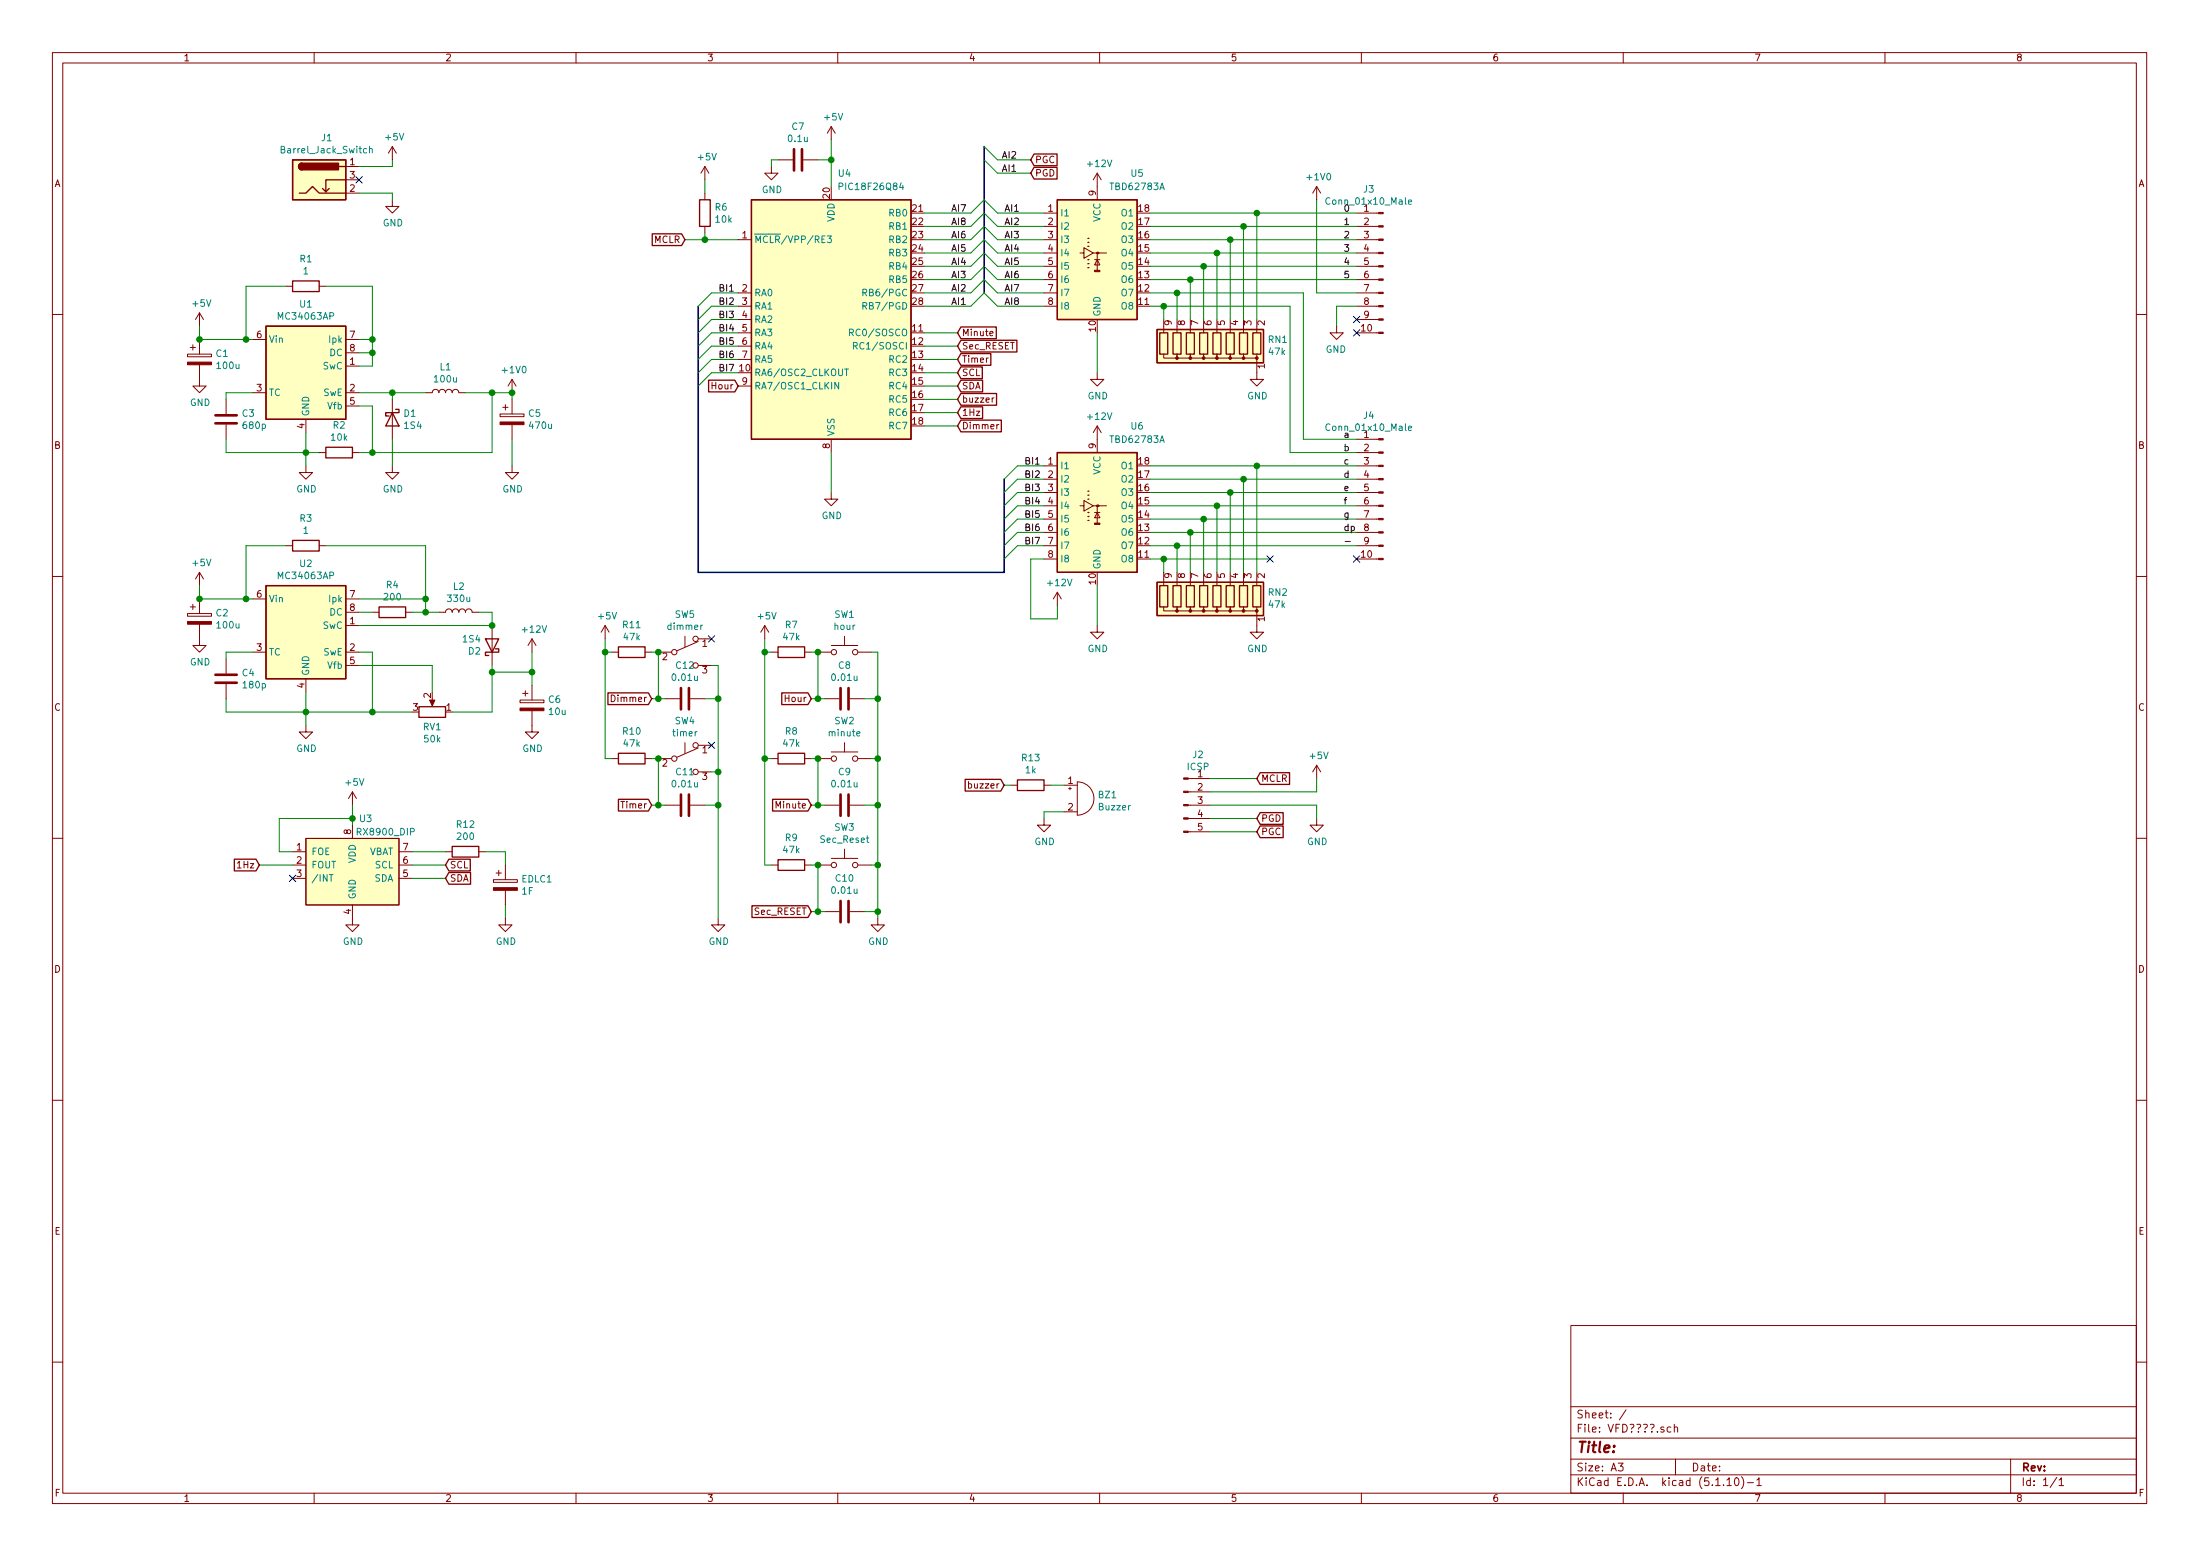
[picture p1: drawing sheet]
<svg xmlns="http://www.w3.org/2000/svg" width="420mm" height="297mm" viewBox="0 0 420 297" stroke-linecap="round" stroke-linejoin="round" font-family="sans-serif">
<g fill="none" stroke="#840000" stroke-width=".19">
<path d="M10 10h400v277h-400zM12 12h396v273.1h-396zM60 10v2M110 10v2M160 10v2M210 10v2M260 10v2M310 10v2M360 10v2M66 31.8h2.6M66 36.9h2.6M66 34.3h2.6"/>
<path d="M74.9 38.1v1.3h1.3l-1.3 1.3-1.2-1.3h1.2M74.9 28l-.7 1.2M74.9 28v2.5M74.9 28l.8 1.2M134.6 31.8v2.5M134.6 36.9v1.2M134.6 31.8l-.7 1.3M134.6 31.8l.8 1.3M147.3 31.8v1.3h1.3l-1.3 1.2-1.3-1.2h1.3M148.6 30.5h2.8M153.4 30.5h2.8M158.7 24.2l-.7 1.2"/>
<path d="M158.7 24.2v2.5M158.7 24.2l.8 1.2M38.1 59.7l-.8 1.3M38.1 59.7v2.6M38.1 59.7l.8 1.3M134.6 43.2v1.3M10 60h2M38.1 72.4v1.3h1.3l-1.3 1.3-1.3-1.3h1.3M408 60h2M158.7 94v1.3h1.3l-1.3 1.3-1.2-1.3h1.2M208.8 96.6h2.5M209 97.8h1.1"/>
<path d="M209.5 96.6v3.3M10 110h2M71.1 116.9h1.3M77.5 116.9h1.2M94 119.4v7.6M408 110h2M43.2 125.8v2.8M43.2 130.6v2.8M58.4 138.5v1.2h1.3l-1.3 1.3-1.3-1.3h1.3M101.6 122l-.8 1.2M101.6 122v2.5M101.6 122l.8 1.2"/>
<path d="M67.3 151.2v2.5M67.3 157.5v2.6M67.3 151.2l-.8 1.2M67.3 151.2l.8 1.2M10 160h2M55.9 162.6h2.5M55.9 165.1h2.5M55.9 167.7h2.5M58.4 160.1h17.8v12.7h-17.8zM67.3 172.8v3.8h1.3l-1.3 1.2-1.3-1.2h1.3M76.2 162.6h2.5M76.2 165.1h2.5"/>
<path d="M76.2 167.7h2.5M85.1 162.6h1.3M91.4 162.6h1.3M94.2 167.9h4.6v.5h-4.6zM94.7 166.7h1.1M95.2 166.2v1M96.5 175.3v1.3h1.3l-1.3 1.2-1.3-1.2h1.3M96.5 165.1v2.8M96.5 170v2.8M408 160h2M10 210h2M408 210h2"/>
<path d="M300 253h108v32.1h-108zM10 260h2M300 278.5h108M300 274.5h108M300 268.5h108M309 279.3h1l-.5 .6 .4 .1v.7l-.2 .1-.7-.1M310.5 269.1l-1.2 2M313.9 272l.5-.1 .2 .2v.3l-.4 .4M314.2 273.3v.1M315.2 272l.5-.1a.37 .37 0 0 1 .2 .4 .37 .37 0 0 1-.4 .3v.2M315.5 273.3v.1M316.5 273.3v.1"/>
<path d="M317.8 272.5a.37 .37 0 0 0-.6 .1v.2l.6 .2v.1l-.2 .3-.4-.1M319.1 272.5l-.4-.1-.3 .3 .1 .6 .2 .1 .4-.1M319.8 272.5a.37 .37 0 0 1 .6 .1v.8M319.8 271.9v1.5M320 278.5v3M384 278.5v6.6M408 260h2M60 285.1v1.9M110 285.1v1.9M160 285.1v1.9M210 285.1v1.9M260 285.1v1.9"/>
<path d="M300 281.5h108M310 285.1v1.9M329.8 282.5l.5-.4v1.5M329.8 283.6h.9M331.4 282.2l.2-.1a.8 .8 0 0 1 .5 .8 .8 .8 0 0 1-.5 .7 1 1 0 0 1-.2-1.4zM332.6 281.9a1.71 1.71 0 0 1 0 2.3M333.7 283h1.2M335.5 282.5l.4-.4v1.5M335.5 283.6h.9M360 285.1v1.9M392.8 282l-1.3 2M393.2 282.5l.5-.4v1.5"/>
<path d="M393.2 283.6h.9"/>
</g>
<g fill="none" stroke="#840000" stroke-width=".25">
<path d="M55.9 30.5h10.1v7.6h-10.1zM57.1 36.9h1.3l1.3-1.3 1.3 1.3h5M57.7 31.2a.63 .63 0 0 0-.7 .6 .63 .63 0 0 0 .7 .6M62.9 36l-.7 .6M64.8 31.8h1.2M66 34.3h-3.8v2.3l-.6-.6M133.6 38.1h2v5.1h-2zM201.9 86.4h15.3v22.9h-15.3zM207.8 99.4h.1M207.8 98.6h.1M207.8 97.8h.1M207.8 95.3h.1"/>
<path d="M207.8 94.5h.1M207.8 93.8h.1M72.4 115.9h5.1v2h-5.1zM92.7 122h2.5l-1.2 2.5zM94.6 123.9h.6v.6h-2.5v.6h.6M86.4 161.6h5v2h-5z"/>
</g>
<path d="M151.6 28.5v4M153.2 28.5v4M41.1 130.3h4.1M41.1 128.8h4.1" fill="none" stroke="#840000" stroke-width=".51"/>
<g fill="#ffffc2" stroke="#ffffc2" stroke-width=".19">
<path d="M58.4 160.1h17.8v12.7h-17.8z"/>
<path d="M55.9 30.5h10.1v7.6h-10.1z"/>
<path d="M201.9 86.4h15.3v22.9h-15.3z"/>
</g>
<path d="M70.6 28.5l.1-.1h.3l.1 .8M70.6 27.9v1.3M62.9 167h.7" fill="none" stroke="#008484" stroke-width=".19"/>
<g fill="#840000" stroke="#840000" stroke-width=".19">
<path d="M94.2 169.5h4.6v.5h-4.6z"/>
<path d="M209 99.9h1.1v.2h-1.1z"/>
</g>
<g fill="#840000" stroke="#840000" stroke-width=".25">
<path d="M57.2 31.3l.5-.1v1.2a.64 .64 0 0 1-.6-.4 .64 .64 0 0 1 .1-.7z"/>
<path d="M57.7 31.2h6.9v1.2h-6.9z"/>
</g>
<circle cx="209.5" cy="96.6" r=".25" fill="#840000"/>
<g fill="none" stroke="#840000" stroke-width=".19">
<path d="M54.6 54.6h1.3M61 54.6h1.2M141 45.8h2.5M141 55.9h2.5M141 58.5h2.5M208.8 48.3h2.5M209 49.6h1.1M209.5 48.3v3.3M43.2 76.2v2.8M141 61h2.5M141 63.5h2.5M141 66.1h2.5"/>
<path d="M141 68.6h2.5M141 73.7h2.5M43.2 81.1v2.8M158.7 83.9v2.5M199.4 88.9h2.5M199.4 91.5h2.5M199.4 94h2.5M199.4 96.6h2.5M199.4 99.1h2.5M206.2 96.6h.8v-1.1l1.8 1.1-1.8 1v-1M209.5 97.8l.6 1h-1.1zM209.5 83.9v2.5"/>
<path d="M199.4 101.6h2.5M199.4 104.2h2.5M199.4 106.7h2.5M82.5 133.4v1M99.3 133.6h4.6v.5h-4.6zM99.8 132.4h1M100.3 131.9v1M101.6 135.7v4h1.3l-1.3 1.3-1.3-1.3h1.3M101.6 130.8v2.8"/>
</g>
<g fill="#ffffc2" stroke="#ffffc2" stroke-width=".19">
<path d="M143.5 38.1h30.5v45.8h-30.5z"/>
<path d="M201.9 38.1h15.3v22.9h-15.3z"/>
</g>
<path d="M143.5 38.1h30.5v45.8h-30.5zM201.9 38.1h15.3v22.9h-15.3zM55.9 53.6h5.1v2.1h-5.1zM207.8 51.1h.1M207.8 50.3h.1M207.8 49.6h.1M207.8 47h.1M207.8 46.3h.1M207.8 45.5h.1M80 134.9h5.1v2h-5.1z" fill="none" stroke="#840000" stroke-width=".25"/>
<g fill="none" stroke="#008484" stroke-width=".19">
<path d="M160.2 35.6l.7-.1 .1-.1-.1-.3-.7-.2v1.3M157.6 45h-.6v1.3h.6M158 45h.8l-.5 .5 .4 .2v.5l-.2 .1-.5-.1M164.8 55.9l.7-.1v-.5l-.7-.1v1.3M164.8 58.4l.7-.1v-.4l-.7-.2v1.3M165.1 55.9l.4 .6M165.1 58.4l.4 .6M160.2 73v1.3l-.8-1.3v1.3M161.3 70.4h.8M161.7 70.4v1.3M162.3 63.5l.6-.1v-.4l-.6-.2v1.3M162.6 63.5l.4 .6"/>
<path d="M163 66h.6l.1-.2v-.3l-.7-.1v1.2M163.3 66l.4 .6"/>
</g>
<path d="M41.1 79.3h4.1M41.1 80.8h4.1" fill="none" stroke="#840000" stroke-width=".51"/>
<g fill="#840000" stroke="#840000" stroke-width=".19">
<path d="M82 133.6h1.1l-.6 1.2z"/>
<path d="M99.3 135.2h4.6v.5h-4.6z"/>
<path d="M209 51.6h1.1v.3h-1.1z"/>
</g>
<circle cx="209.5" cy="48.3" r=".25" fill="#840000"/>
<g fill="none" stroke="#840000" stroke-width=".19">
<path d="M209.5 33.1v5M209.5 33.1l-.7 1.2M209.5 33.1l.8 1.2M251.5 35.6l-.8 1.3M251.5 35.6v2.5M251.5 35.6l.7 1.3M199.4 40.7h2.5M199.4 43.2h2.5M199.4 45.8h2.5M199.4 48.3h2.5M199.4 50.8h2.5M199.4 53.4h2.5"/>
<path d="M199.4 55.9h2.5M199.4 58.5h2.5M206.2 48.3h.8v-1l1.8 1-1.8 1v-1M209.5 49.6l.6 1h-1.1zM259.1 40.7h4.2M259.1 43.2h4.2M259.1 45.8h4.2M259.1 48.3h4.2M259.1 50.8h4.2M259.1 53.4h4.2M259.1 55.9h4.2M259.1 58.5h4.2"/>
<path d="M35.8 67.6h4.6v.5h-4.6zM36.3 66.3h1M36.8 65.8v1M38.1 64.8v2.8M38.1 69.6v2.8M48.3 75h2.5M48.3 64.8h2.5M66 69.9h2.6M66 75h2.6M66 77.5h2.6M66 64.8h2.6M66 67.3h2.6"/>
<path d="M74.9 76.2v7.7M81.3 75h1.2a.63 .63 0 0 1 .7-.7 .63 .63 0 0 1 .6 .7 .63 .63 0 0 1 .7-.7 .63 .63 0 0 1 .6 .7 .63 .63 0 0 1 .6-.7 .63 .63 0 0 1 .7 .7 .63 .63 0 0 1 .6-.7 .63 .63 0 0 1 .6 .7h1.3M95.5 79h4.6v.5h-4.6zM96 77.8h1M96.5 77.3v1M97.8 72.4v2.6M97.8 76.2v2.8M97.8 72.4l-.8 1.3M97.8 72.4l.8 1.3M189.1 63.7l.6-.1-.1-.3h-.4l-.1 .1v.6h.5M189.8 76l-.3 .2M209.5 71.2v1.2h1.3l-1.3 1.3-1.2-1.3h1.2"/>
<path d="M222.2 67.6v.8h2.6v-.8v.8h2.5v-.8v.8h2.6v-.8v.8h2.5v-.8v.8h2.5v-.8v.8h2.6v-.8v.8h2.5v-.8M222.2 62.3v1.2M224.8 62.3v1.2M227.3 62.3v1.2M229.9 62.3v1.2M232.4 62.3v1.2M234.9 62.3v1.2M237.5 62.3v1.2M240 68.6v3.8h1.3l-1.3 1.3-1.2-1.3h1.2M240 62.3v1.2M255.3 62.3v1.2h-1.3l1.3 1.3 1.2-1.3h-1.2M259.1 63.5h4.2"/>
<path d="M259.1 61h4.2M58.4 88.9v1.3h1.3l-1.3 1.3-1.3-1.3h1.3M58.4 80v2.6M61 86.4h1.2M67.3 86.4h1.3M74.9 88.9v1.3h1.3l-1.3 1.3-1.2-1.3h1.2M97.8 88.9v1.3h1.3l-1.3 1.3-1.3-1.3h1.3M97.8 81.1v2.8M190.8 81l-.4 .3M209.5 81.3v2.6M209.5 81.3l-.7 1.3M209.5 81.3l.8 1.3"/>
<path d="M259.1 99.1h4.2M259.1 96.6h4.2M259.1 94h4.2M259.1 91.5h4.2M259.1 88.9h4.2M259.1 86.4h4.2M259.1 83.9h4.2M35.8 117.1h4.6v.5h-4.6zM36.3 115.9h1M36.8 115.4v1M38.1 119.2v4h1.3l-1.3 1.3-1.3-1.3h1.3M38.1 109.3l-.8 1.2"/>
<path d="M38.1 109.3v2.5M38.1 114.3v2.8M38.1 109.3l.8 1.2M48.3 114.3h2.5M54.6 104.2h1.3M61 104.2h1.2M66 119.4h2.6M66 114.3h2.6M66 116.9h2.6M83.8 116.9h1.3a.63 .63 0 0 1 .6-.7 .63 .63 0 0 1 .7 .7 .63 .63 0 0 1 .6-.7 .63 .63 0 0 1 .6 .7 .63 .63 0 0 1 .7-.7 .63 .63 0 0 1 .6 .7 .63 .63 0 0 1 .6-.7 .63 .63 0 0 1 .7 .7h1.2M115.6 119.4l-.8 1.3M115.6 119.4v2.6"/>
<path d="M115.6 119.4l.7 1.3M146 119.4l-.7 1.3M146 119.4v2.6M146 119.4l.8 1.3M201.9 113.1l-.7 1.2M201.9 113.1v2.5M201.9 113.1l.8 1.2M209.5 119.4v1.3h1.3l-1.3 1.3-1.2-1.3h1.2M222.2 115.9v.7h2.6v-.7v.7h2.5v-.7v.7h2.6v-.7v.7h2.5v-.7v.7h2.5v-.7v.7h2.6v-.7v.7h2.5v-.7M222.2 110.5v1.3M224.8 110.5v1.3M227.3 110.5v1.3"/>
<path d="M229.9 110.5v1.3M232.4 110.5v1.3M234.9 110.5v1.3M237.5 110.5v1.3M240 116.9v3.8h1.3l-1.3 1.3-1.2-1.3h1.2M240 110.5v1.3M259.1 106.7h4.2M259.1 104.2h4.2M259.1 101.6h4.2M48.3 124.5h2.5M58.4 129.6v2.5M66 124.5h2.6"/>
<path d="M66 127h2.6M116.8 124.5h1.3M123.2 124.5h1.3M125.7 124.5h2.6M127 133.4h2.8M130.8 121.4v2.1M131.8 133.4h2.8M133.3 127h2.6M133.3 122.5l-4 1.7M133.3 122h2.6M147.3 124.5h1.3M153.7 124.5h1.2"/>
<path d="M156.2 124.5h2.5M157.5 133.4h2.8M158.7 123.2h5.1M161.3 121.4v1.8M162.3 133.4h2.8M163.8 124.5h2.6M116.8 144.8h1.3M123.2 144.8h1.3M125.7 144.8h2.6M127 153.7h2.8M130.8 141.8v2M131.8 153.7h2.8"/>
<path d="M133.3 142.8l-4 1.8M133.3 142.3h2.6M133.3 147.4h2.6M147.3 144.8h1.3M153.7 144.8h1.2M156.2 144.8h2.5M157.5 153.7h2.8M158.7 143.5h5.1M161.3 141.8v1.7M162.3 153.7h2.8M163.8 144.8h2.6M193 149.9h1.3"/>
<path d="M199.4 156.2v1.3h1.3l-1.3 1.3-1.3-1.3h1.3M199.4 149.9h1.3M203.2 149.9h2.5M203.2 155h2.5M204.1 150.5h.5M204.3 150.3v.5M205.7 149.3a3.2 3.2 0 0 1 3.2 3.1 3.2 3.2 0 0 1-3.2 3.2zM226.9 153.7h4.2M226.9 158.8h4.2M226.9 156.2h4.2M226.9 151.2h4.2M226.9 148.6h4.2"/>
<path d="M251.5 156.2v1.3h1.2l-1.2 1.3-1.3-1.3h1.3M251.5 146.1v2.5M251.5 146.1l-.8 1.3M251.5 146.1l.7 1.3M137.2 175.3v1.3h1.2l-1.2 1.2-1.3-1.2h1.3M147.3 165.1h1.3M153.7 165.1h1.2M156.2 165.1h2.5M157.5 174h2.8M158.7 163.9h5.1M161.3 162.1v1.8M162.3 174h2.8"/>
<path d="M163.8 165.1h2.6M167.6 175.3v1.3h1.3l-1.3 1.2-1.2-1.2h1.2"/>
<circle cx="128.8" cy="124.5" r=".51"/>
<circle cx="132.8" cy="122" r=".51"/>
<circle cx="132.8" cy="127" r=".51"/>
<circle cx="159.3" cy="124.5" r=".51"/>
<circle cx="163.3" cy="124.5" r=".51"/>
<circle cx="128.8" cy="144.8" r=".51"/>
<circle cx="132.8" cy="142.3" r=".51"/>
<circle cx="132.8" cy="147.4" r=".51"/>
<circle cx="159.3" cy="144.8" r=".51"/>
<circle cx="163.3" cy="144.8" r=".51"/>
<circle cx="159.3" cy="165.1" r=".51"/>
<circle cx="163.3" cy="165.1" r=".51"/>
</g>
<g fill="#ffffc2" stroke="#ffffc2" stroke-width=".19">
<path d="M221 62.9h20.3v6.4h-20.3z"/>
<path d="M50.8 111.8h15.2v17.8h-15.2z"/>
<path d="M221 111.2h20.3v6.3h-20.3z"/>
<path d="M50.8 62.3h15.2v17.7h-15.2z"/>
</g>
<g fill="none" stroke="#840000" stroke-width=".25">
<path d="M197.5 31.9h4.4v2.3h-4.4l-.7-1.1zM197.5 29.4h4.4v2.2h-4.4l-.7-1.1zM124.6 44.6h5.6l.6 1.2-.6 1.1h-5.6zM50.8 62.3h15.2v17.7h-15.2zM74.9 78.8l1.3 2.5h-2.5zM75.6 78.1h.6v.7h-2.5v.6h.6M135.3 72.6h5l.7 1.1-.7 1.1h-5zM183.5 70h4.1v2.3h-4.1l-.6-1.1zM183.5 67.5h5.7v2.2h-5.7l-.6-1.1zM183.5 75.1h6.8v2.3h-6.8l-.6-1.2zM183.5 77.7h4.2v2.2h-4.2l-.6-1.1zM183.5 72.6h4.2v2.2h-4.2l-.6-1.1z"/>
<path d="M183.5 65h10.7v2.2h-10.7l-.6-1.1zM183.5 62.4h6.8v2.3h-6.8l-.6-1.2zM221 62.9h20.3v6.4h-20.3zM221.5 63.5h1.5v4.1h-1.5zM224 63.5h1.6v4.1h-1.6zM226.6 63.5h1.5v4.1h-1.5zM229.1 63.5h1.5v4.1h-1.5zM231.6 63.5h1.6v4.1h-1.6zM234.2 63.5h1.5v4.1h-1.5zM236.7 63.5h1.6v4.1h-1.6zM239.3 63.5h1.5v4.1h-1.5zM62.2 85.4h5.1v2h-5.1z"/>
<path d="M183.5 80.2h7.7v2.2h-7.7l-.6-1.1zM50.8 111.8h15.2v17.8h-15.2zM55.9 103.2h5.1v2h-5.1zM221 111.2h20.3v6.3h-20.3zM221.5 111.8h1.5v4.1h-1.5zM224 111.8h1.6v4.1h-1.6zM226.6 111.8h1.5v4.1h-1.5zM229.1 111.8h1.5v4.1h-1.5zM231.6 111.8h1.6v4.1h-1.6zM234.2 111.8h1.5v4.1h-1.5zM236.7 111.8h1.6v4.1h-1.6zM239.3 111.8h1.5v4.1h-1.5z"/>
<path d="M116.1 132.3h7.7l.7 1.1-.7 1.1h-7.7zM118.1 123.5h5.1v2h-5.1zM148.6 123.5h5.1v2h-5.1zM149.3 132.3h5l.6 1.1-.6 1.1h-5zM118.1 143.8h5.1v2h-5.1zM118.1 152.6h5.7l.7 1.1-.7 1.1h-5.7zM147.5 152.6h6.8l.6 1.1-.6 1.1h-6.8zM148.6 143.8h5.1v2h-5.1zM184.3 148.8h6.8l.7 1.1-.7 1.1h-6.8zM194.3 148.9h5.1v2h-5.1zM240.7 147.5h5.6v2.2h-5.6l-.7-1.1zM240.7 155.1h4.4v2.3h-4.4l-.7-1.2z"/>
<path d="M240.7 157.7h4.4v2.2h-4.4l-.7-1.1zM44.8 164h4.1l.6 1.1-.6 1.2h-4.1zM85.7 164h4.1v2.3h-4.1l-.6-1.2zM85.7 166.6h4.2v2.2h-4.2l-.6-1.1zM143.6 172.9h10.7l.6 1.1-.6 1.1h-10.7zM148.6 164.1h5.1v2.1h-5.1z"/>
</g>
<g fill="#840000" stroke="#840000" stroke-width=".19">
<path d="M263.3 63.4h.9v.3h-.9z"/>
<path d="M263.3 60.9h.9v.2h-.9z"/>
<path d="M263.3 58.3h.9v.3h-.9z"/>
<path d="M263.3 55.8h.9v.2h-.9z"/>
<path d="M263.3 53.2h.9v.3h-.9z"/>
<path d="M263.3 50.7h.9v.3h-.9z"/>
<path d="M263.3 48.2h.9v.2h-.9z"/>
<path d="M263.3 45.6h.9v.3h-.9z"/>
<path d="M263.3 43.1h.9v.2h-.9z"/>
<path d="M263.3 40.5h.9v.3h-.9z"/>
<path d="M263.3 106.6h.9v.2h-.9z"/>
<path d="M263.3 104h.9v.3h-.9z"/>
<path d="M263.3 101.5h.9v.3h-.9z"/>
<path d="M263.3 99h.9v.2h-.9z"/>
<path d="M263.3 96.4h.9v.3h-.9z"/>
<path d="M263.3 93.9h.9v.2h-.9z"/>
<path d="M263.3 91.3h.9v.3h-.9z"/>
<path d="M263.3 88.8h.9v.3h-.9z"/>
<path d="M263.3 86.3h.9v.2h-.9z"/>
<path d="M263.3 83.7h.9v.3h-.9z"/>
<path d="M95.5 80.6h4.6v.5h-4.6z"/>
<path d="M35.8 69.1h4.6v.5h-4.6z"/>
<path d="M35.8 118.7h4.6v.5h-4.6z"/>
<path d="M226.1 158.7h.8v.2h-.8z"/>
<path d="M226.1 156.1h.8v.3h-.8z"/>
<path d="M226.1 153.6h.8v.2h-.8z"/>
<path d="M226.1 151h.8v.3h-.8z"/>
<path d="M226.1 148.5h.8v.3h-.8z"/>
<circle cx="240" cy="68.4" r=".25"/>
<circle cx="237.5" cy="68.4" r=".25"/>
<circle cx="234.9" cy="68.4" r=".25"/>
<circle cx="232.4" cy="68.4" r=".25"/>
<circle cx="229.9" cy="68.4" r=".25"/>
<circle cx="227.3" cy="68.4" r=".25"/>
<circle cx="224.8" cy="68.4" r=".25"/>
<circle cx="240" cy="116.6" r=".25"/>
<circle cx="237.5" cy="116.6" r=".25"/>
<circle cx="234.9" cy="116.6" r=".25"/>
<circle cx="232.4" cy="116.6" r=".25"/>
<circle cx="229.9" cy="116.6" r=".25"/>
<circle cx="227.3" cy="116.6" r=".25"/>
<circle cx="224.8" cy="116.6" r=".25"/>
</g>
<path d="M269 38.6l.6-.1-.1-.3h-.3l-.2 .1 .1 .6h.4M269 81.7l.6-.1-.1-.2-.3-.1-.2 .2 .1 .6h.4M134.2 119.3l-.4 .3" fill="none" stroke="#008484" stroke-width=".19"/>
<path d="M130 131.4v4M131.6 131.4v4M160.5 131.4v4M162.1 131.4v4M130 151.7v4M131.6 151.7v4M160.5 151.7v4M162.1 151.7v4M160.5 172v4.1M162.1 172v4.1" fill="none" stroke="#840000" stroke-width=".51"/>
<path d="M188 28v27.9M133.3 58.5v50.8h58.5v-17.8" fill="none" stroke="#000084" stroke-width=".3"/>
<g fill="none" stroke="#008400" stroke-width=".19">
<path d="M68.6 36.9h6.3v1.2M74.9 30.5v1.3h-6.3M134.6 34.3v2.6M148.6 30.5h-1.3v1.3M156.2 30.5h2.5M158.7 26.7v8.9M188 30.5l2.5 2.6h6.3M188 28l2.5 2.5h6.3M251.5 38.1v17.8h7.6M54.6 54.6h-7.6v10.2M62.2 54.6h8.9v15.3h-2.5M130.8 45.8h10.2"/>
<path d="M134.6 44.5v1.3M141 58.5h-5.1l-2.6 2.5M141 55.9h-5.1l-2.6 2.6M176.5 45.8h8.9l2.6-2.6 2.5 2.6h8.9M176.5 58.5h8.9l2.6-2.6 2.5 2.6h8.9M176.5 55.9h8.9l2.6-2.5 2.5 2.5h8.9M176.5 40.7h8.9l2.6-2.6 2.5 2.6h8.9M176.5 43.2h8.9l2.6-2.5 2.5 2.5h8.9M176.5 53.4h8.9l2.6-2.6 2.5 2.6h8.9M176.5 50.8h8.9l2.6-2.5 2.5 2.5h8.9M176.5 48.3h8.9l2.6-2.5 2.5 2.5h8.9M219.7 58.5h26.7v27.9h12.7"/>
<path d="M219.7 45.8h39.4M219.7 55.9h29.2v28h10.2M219.7 40.7h39.4M219.7 43.2h39.4M219.7 53.4h39.4M219.7 50.8h39.4M219.7 48.3h39.4M222.2 58.5v2.5M224.8 55.9v5.1M227.3 53.4v7.6M229.9 50.8v10.2M232.4 48.3v12.7"/>
<path d="M234.9 45.8v15.2M237.5 43.2v17.8M240 40.7v20.3M259.1 58.5h-3.8v3.8M38.1 62.3v2.5h10.2M48.3 75h-5.1v1.2M68.6 75h12.7M68.6 64.8h2.5M68.6 77.5h2.5v8.9M68.6 67.3h2.5M74.9 75v1.2M88.9 75h8.9v1.2"/>
<path d="M94 75v11.4h-25.4M141 71.2h-5.1l-2.6 2.5M141 68.6h-5.1l-2.6 2.6M141 66.1h-5.1l-2.6 2.5M141 63.5h-5.1l-2.6 2.6M141 61h-5.1l-2.6 2.5M176.5 71.2h6.4M176.5 68.6h6.4M176.5 66.1h6.4M176.5 63.5h6.4M176.5 78.8h6.4M176.5 73.7h6.4"/>
<path d="M176.5 76.2h6.4M209.5 63.5v7.7M43.2 83.9v2.5h17.8M58.4 82.6v6.3M74.9 83.9v5M97.8 83.9v5M158.7 86.4v7.6M176.5 81.3h6.4M199.4 91.5h-5.1l-2.5 2.5M199.4 88.9h-5.1l-2.5 2.6M199.4 99.1h-5.1l-2.5 2.5M199.4 96.6h-5.1l-2.5 2.5"/>
<path d="M199.4 94h-5.1l-2.5 2.6M219.7 91.5h39.4M219.7 88.9h39.4M219.7 99.1h39.4M219.7 96.6h39.4M219.7 94h39.4M229.9 99.1v10.2M232.4 96.6v12.7M234.9 94v15.3M237.5 91.5v17.8M240 88.9v20.4M38.1 111.8v2.5h10.2"/>
<path d="M54.6 104.2h-7.6v10.1M62.2 104.2h19.1v12.7M68.6 114.3h12.7M68.6 116.9h2.5M78.7 116.9h5.1M91.4 116.9h2.6v2.5h-25.4M199.4 104.2h-5.1l-2.5 2.5M199.4 106.7h-2.6v11.4h5.1v-2.5M199.4 101.6h-5.1l-2.5 2.6M209.5 111.8v7.6M219.7 104.2h39.4M219.7 106.7h22.9"/>
<path d="M219.7 101.6h39.4M222.2 106.7v2.6M224.8 104.2v5.1M227.3 101.6v7.7M43.2 133.4v2.5h35.5M48.3 124.5h-5.1v1.3M58.4 132.1v6.4M68.6 127h13.9v5.1M68.6 124.5h2.5v11.4M94 127v8.9h-7.6M94 128.3h7.6M101.6 124.5v6.3"/>
<path d="M115.6 122v22.8h1.2M115.6 124.5h1.2M124.5 133.4h2.5M124.5 124.5h1.2v8.9M134.6 133.4h2.6M135.9 127h1.3v48.3M146 122v43.1h1.3M146 124.5h1.3M154.9 133.4h2.6M154.9 124.5h1.3v8.9M165.1 133.4h2.5M166.4 124.5h1.2v50.8"/>
<path d="M67.3 156.2h-14v6.4h2.6M67.3 153.7v3.8M124.5 153.7h2.5M124.5 144.8h1.2v8.9M134.6 153.7h2.6M135.9 147.4h1.3M146 144.8h1.3M154.9 153.7h2.6M154.9 144.8h1.3v8.9M165.1 153.7h2.5M166.4 144.8h1.2M191.8 149.9h1.2"/>
<path d="M200.7 149.9h2.5M203.2 155h-3.8v1.2M231.1 148.6h8.9M231.1 158.8h8.9M231.1 156.2h8.9M231.1 153.7h20.4v2.5M251.5 148.6v2.6h-20.4M49.5 165.1h6.4M78.7 165.1h6.4M78.7 162.6h6.4M78.7 167.7h6.4M92.7 162.6h3.8v2.5"/>
<path d="M96.5 172.8v2.5M154.9 165.1h1.3v8.9M154.9 174h2.6M165.1 174h2.5M166.4 165.1h1.2"/>
</g>
<path d="M256.9 103.4h1" fill="none" stroke="#000" stroke-width=".19"/>
<g fill="#008400" stroke="#008400" stroke-width=".25">
<circle cx="67.3" cy="156.2" r=".51"/>
<circle cx="235" cy="45.8" r=".51"/>
<circle cx="38.1" cy="64.8" r=".51"/>
<circle cx="232.4" cy="48.3" r=".51"/>
<circle cx="229.9" cy="50.8" r=".51"/>
<circle cx="227.3" cy="53.4" r=".51"/>
<circle cx="224.8" cy="55.9" r=".51"/>
<circle cx="222.3" cy="58.5" r=".51"/>
<circle cx="97.8" cy="75" r=".51"/>
<circle cx="94" cy="119.4" r=".51"/>
<circle cx="81.3" cy="116.9" r=".51"/>
<circle cx="38.1" cy="114.3" r=".51"/>
<circle cx="237.5" cy="43.2" r=".51"/>
<circle cx="237.5" cy="91.5" r=".51"/>
<circle cx="167.6" cy="144.8" r=".51"/>
<circle cx="240" cy="88.9" r=".51"/>
<circle cx="167.6" cy="165.1" r=".51"/>
<circle cx="115.6" cy="124.5" r=".51"/>
<circle cx="134.6" cy="45.8" r=".51"/>
<circle cx="58.4" cy="135.9" r=".51"/>
<circle cx="146.1" cy="144.8" r=".51"/>
<circle cx="58.4" cy="86.4" r=".51"/>
<circle cx="47" cy="64.8" r=".51"/>
<circle cx="71.1" cy="67.3" r=".51"/>
<circle cx="167.6" cy="174" r=".51"/>
<circle cx="94" cy="128.3" r=".51"/>
<circle cx="167.6" cy="153.7" r=".51"/>
<circle cx="101.6" cy="128.3" r=".51"/>
<circle cx="71.1" cy="64.8" r=".51"/>
<circle cx="81.3" cy="114.3" r=".51"/>
<circle cx="137.2" cy="153.7" r=".51"/>
<circle cx="71.1" cy="135.9" r=".51"/>
<circle cx="71.1" cy="86.4" r=".51"/>
<circle cx="146.1" cy="124.5" r=".51"/>
<circle cx="240" cy="40.7" r=".51"/>
<circle cx="137.2" cy="133.4" r=".51"/>
<circle cx="125.7" cy="124.5" r=".51"/>
<circle cx="47" cy="114.3" r=".51"/>
<circle cx="137.2" cy="147.4" r=".51"/>
<circle cx="158.7" cy="30.5" r=".51"/>
<circle cx="74.9" cy="75" r=".51"/>
<circle cx="156.2" cy="165.1" r=".51"/>
<circle cx="156.2" cy="144.8" r=".51"/>
<circle cx="156.2" cy="124.5" r=".51"/>
<circle cx="125.7" cy="144.8" r=".51"/>
<circle cx="222.3" cy="106.7" r=".51"/>
<circle cx="167.6" cy="133.4" r=".51"/>
<circle cx="235" cy="94" r=".51"/>
<circle cx="232.4" cy="96.6" r=".51"/>
<circle cx="229.9" cy="99.1" r=".51"/>
<circle cx="227.3" cy="101.6" r=".51"/>
<circle cx="156.2" cy="174" r=".51"/>
<circle cx="224.8" cy="104.2" r=".51"/>
<circle cx="94" cy="75" r=".51"/>
<circle cx="156.2" cy="153.7" r=".51"/>
<circle cx="125.7" cy="133.4" r=".51"/>
<circle cx="125.7" cy="153.7" r=".51"/>
<circle cx="156.2" cy="133.4" r=".51"/>
</g>
<g fill="none" stroke="#000084" stroke-width=".19">
<path d="M68 33.7l1.2 1.2M69.2 33.7l-1.2 1.2M258.5 62.9l1.2 1.2M258.5 60.4l1.2 1.2M259.7 62.9l-1.2 1.2M259.7 60.4l-1.2 1.2M242 106.1l1.2 1.2M243.2 106.1l-1.2 1.2M258.5 106.1l1.2 1.2M259.7 106.1l-1.2 1.2M135.3 121.3l1.2 1.3M136.5 121.3l-1.2 1.3"/>
<path d="M135.3 141.7l1.2 1.2M136.5 141.7l-1.2 1.2M55.3 167.1l1.2 1.2M56.5 167.1l-1.2 1.2"/>
</g>
<text font-size="2.8" fill="#840000" x="301" y="277.3">Title:</text>
<g font-size="2.1" fill="#840000">
<text x="301" y="273.5">File: VFD.sch</text>
<text x="301" y="270.8">Sheet: /</text>
<text x="301" y="280.9">Size: A3</text>
<text x="323" y="280.9">Date:</text>
<text x="386" y="280.9">Rev:</text>
<text x="301" y="283.7">KiCad E.D.A. kicad (5.1.10)-1</text>
<text x="386" y="283.7">Id: 1/1</text>
</g>
<g font-size="1.8" fill="#840000">
<text x="35" y="11.7">1</text>
<text x="85" y="11.7">2</text>
<text x="135" y="11.7">3</text>
<text x="185" y="11.7">4</text>
<text x="235" y="11.7">5</text>
<text x="285" y="11.7">6</text>
<text x="335" y="11.7">7</text>
<text x="385" y="11.7">8</text>
<text x="10.4" y="35.7">A</text>
<text x="66.8" y="31.5">1</text>
<text x="66.8" y="34.1">3</text>
<text x="197.6" y="33.7">PGD</text>
<text x="197.6" y="31.2">PGC</text>
<text x="408.4" y="35.7">A</text>
<text x="66.8" y="36.6">2</text>
<text x="158.5" y="37.8" transform="rotate(-90 158.5 37.8)">20</text>
<text x="174.3" y="40.4">21</text>
<text x="200.2" y="40.4">1</text>
<text x="209.3" y="37.3" transform="rotate(-90 209.3 37.3)">9</text>
<text x="217.5" y="40.4">18</text>
<text x="124.9" y="46.4">MCLR</text>
<text x="141.8" y="45.5">1</text>
<text x="174.3" y="43">22</text>
<text x="174.3" y="45.5">23</text>
<text x="200.2" y="43">2</text>
<text x="200.2" y="45.5">3</text>
<text x="217.5" y="45.5">16</text>
<text x="217.5" y="43">17</text>
<text x="260.5" y="43">2</text>
<text x="260.5" y="45.5">3</text>
<text x="174.3" y="48">24</text>
<text x="174.3" y="50.6">25</text>
<text x="174.3" y="53.1">26</text>
<text x="200.2" y="48">4</text>
<text x="200.2" y="50.6">5</text>
<text x="200.2" y="53.1">6</text>
<text x="217.5" y="53.1">13</text>
<text x="217.5" y="50.6">14</text>
<text x="217.5" y="48">15</text>
<text x="260.5" y="48">4</text>
<text x="260.5" y="50.6">5</text>
<text x="260.5" y="53.1">6</text>
<text x="141.8" y="55.7">2</text>
<text x="141.8" y="58.2">3</text>
<text x="174.3" y="55.7">27</text>
<text x="174.3" y="58.2">28</text>
<text x="200.2" y="55.7">7</text>
<text x="200.2" y="58.2">8</text>
<text x="217.5" y="58.2">11</text>
<text x="217.5" y="55.7">12</text>
<text x="260.5" y="55.7">7</text>
<text x="260.5" y="58.2">8</text>
<text x="49" y="64.6">6</text>
<text x="66.8" y="64.6">7</text>
<text x="141.8" y="60.7">4</text>
<text x="141.8" y="63.3">5</text>
<text x="141.8" y="65.8">6</text>
<text x="174.3" y="63.3">11</text>
<text x="174.3" y="65.8">12</text>
<text x="183.7" y="64.2">Minute</text>
<text x="209.3" y="63.2" transform="rotate(-90 209.3 63.2)">10</text>
<text x="223.8" y="62.1" transform="rotate(-90 223.8 62.1)">9</text>
<text x="226.3" y="62.1" transform="rotate(-90 226.3 62.1)">8</text>
<text x="228.9" y="62.1" transform="rotate(-90 228.9 62.1)">7</text>
<text x="231.4" y="62.1" transform="rotate(-90 231.4 62.1)">6</text>
<text x="233.9" y="62.1" transform="rotate(-90 233.9 62.1)">5</text>
<text x="236.5" y="62.1" transform="rotate(-90 236.5 62.1)">4</text>
<text x="239" y="62.1" transform="rotate(-90 239 62.1)">3</text>
<text x="241.6" y="62.1" transform="rotate(-90 241.6 62.1)">2</text>
<text x="260" y="63.3">10</text>
<text x="260.5" y="60.7">9</text>
<text x="66.8" y="69.6">1</text>
<text x="66.8" y="67.1">8</text>
<text x="141.3" y="70.9">10</text>
<text x="141.8" y="68.4">7</text>
<text x="174.3" y="68.4">13</text>
<text x="174.3" y="70.9">14</text>
<text x="183.7" y="71.8">SCL</text>
<text x="183.7" y="69.3">Timer</text>
<text x="183.7" y="66.7">Sec_RESET</text>
<text x="241.6" y="70.4" transform="rotate(-90 241.6 70.4)">1</text>
<text x="49" y="74.7">3</text>
<text x="66.8" y="74.7">2</text>
<text x="66.8" y="77.3">5</text>
<text x="136.1" y="74.3">Hour</text>
<text x="141.8" y="73.4">9</text>
<text x="174.3" y="73.4">15</text>
<text x="174.3" y="76">16</text>
<text x="183.7" y="76.9">buzzer</text>
<text x="183.7" y="74.3">SDA</text>
<text x="58.2" y="81.8" transform="rotate(-90 58.2 81.8)">4</text>
<text x="174.3" y="78.5">17</text>
<text x="174.3" y="81.1">18</text>
<text x="183.7" y="79.4">1Hz</text>
<text x="183.7" y="82">Dimmer</text>
<text x="10.4" y="85.7">B</text>
<text x="158.5" y="85.6" transform="rotate(-90 158.5 85.6)">8</text>
<text x="200.2" y="88.7">1</text>
<text x="209.3" y="85.6" transform="rotate(-90 209.3 85.6)">9</text>
<text x="217.5" y="88.7">18</text>
<text x="260.5" y="86.1">2</text>
<text x="260.5" y="88.7">3</text>
<text x="408.4" y="85.7">B</text>
<text x="200.2" y="91.2">2</text>
<text x="200.2" y="93.8">3</text>
<text x="217.5" y="93.8">16</text>
<text x="217.5" y="91.2">17</text>
<text x="260.5" y="91.2">4</text>
<text x="260.5" y="93.8">5</text>
<text x="200.2" y="96.3">4</text>
<text x="200.2" y="98.8">5</text>
<text x="200.2" y="101.4">6</text>
<text x="217.5" y="101.4">13</text>
<text x="217.5" y="98.8">14</text>
<text x="217.5" y="96.3">15</text>
<text x="260.5" y="96.3">6</text>
<text x="260.5" y="98.8">7</text>
<text x="260.5" y="101.4">8</text>
<text x="200.2" y="103.9">7</text>
<text x="200.2" y="106.5">8</text>
<text x="217.5" y="106.5">11</text>
<text x="217.5" y="103.9">12</text>
<text x="260" y="106.5">10</text>
<text x="260.5" y="103.9">9</text>
<text x="209.3" y="111.5" transform="rotate(-90 209.3 111.5)">10</text>
<text x="223.8" y="110.4" transform="rotate(-90 223.8 110.4)">9</text>
<text x="226.3" y="110.4" transform="rotate(-90 226.3 110.4)">8</text>
<text x="228.9" y="110.4" transform="rotate(-90 228.9 110.4)">7</text>
<text x="231.4" y="110.4" transform="rotate(-90 231.4 110.4)">6</text>
<text x="233.9" y="110.4" transform="rotate(-90 233.9 110.4)">5</text>
<text x="236.5" y="110.4" transform="rotate(-90 236.5 110.4)">4</text>
<text x="239" y="110.4" transform="rotate(-90 239 110.4)">3</text>
<text x="241.6" y="110.4" transform="rotate(-90 241.6 110.4)">2</text>
<text x="49" y="114.1">6</text>
<text x="66.8" y="119.2">1</text>
<text x="66.8" y="114.1">7</text>
<text x="66.8" y="116.6">8</text>
<text x="241.6" y="118.6" transform="rotate(-90 241.6 118.6)">1</text>
<text x="49" y="124.2">3</text>
<text x="66.8" y="124.2">2</text>
<text x="134.1" y="123.5">1</text>
<text x="58.2" y="131.3" transform="rotate(-90 58.2 131.3)">4</text>
<text x="66.8" y="126.8">5</text>
<text x="126.5" y="126">2</text>
<text x="134.1" y="128.6">3</text>
<text x="10.4" y="135.7">C</text>
<text x="78.9" y="135.7">3</text>
<text x="82.3" y="133.2" transform="rotate(-90 82.3 133.2)">2</text>
<text x="85.2" y="135.7">1</text>
<text x="117.1" y="134">Dimmer</text>
<text x="150" y="134">Hour</text>
<text x="408.4" y="135.7">C</text>
<text x="134.1" y="143.8">1</text>
<text x="126.5" y="146.3">2</text>
<text x="134.1" y="148.9">3</text>
<text x="204" y="149.6">1</text>
<text x="228.8" y="148.4">1</text>
<text x="240.8" y="149.3">MCLR</text>
<text x="118.8" y="154.3">Timer</text>
<text x="148.5" y="154.3">Minute</text>
<text x="185.4" y="150.5">buzzer</text>
<text x="204" y="154.7">2</text>
<text x="228.8" y="150.9">2</text>
<text x="228.8" y="153.5">3</text>
<text x="228.8" y="156">4</text>
<text x="67.1" y="159.3" transform="rotate(-90 67.1 159.3)">8</text>
<text x="228.8" y="158.5">5</text>
<text x="240.8" y="156.9">PGD</text>
<text x="240.8" y="159.4">PGC</text>
<text x="45.6" y="165.8">1Hz</text>
<text x="56.7" y="162.3">1</text>
<text x="56.7" y="164.9">2</text>
<text x="56.7" y="167.4">3</text>
<text x="77" y="167.4">5</text>
<text x="77" y="164.9">6</text>
<text x="77" y="162.3">7</text>
<text x="85.9" y="165.8">SCL</text>
<text x="85.9" y="168.3">SDA</text>
<text x="67.1" y="174.5" transform="rotate(-90 67.1 174.5)">4</text>
<text x="144.1" y="174.7">Sec_RESET</text>
<text x="10.4" y="185.7">D</text>
<text x="408.4" y="185.7">D</text>
<text x="10.4" y="235.7">E</text>
<text x="408.4" y="235.7">E</text>
<text x="10.5" y="285.7">F</text>
<text x="35" y="286.7">1</text>
<text x="85" y="286.7">2</text>
<text x="135" y="286.7">3</text>
<text x="185" y="286.7">4</text>
<text x="235" y="286.7">5</text>
<text x="285" y="286.7">6</text>
<text x="335" y="286.7">7</text>
<text x="385" y="286.7">8</text>
<text x="408.5" y="285.7">F</text>
</g>
<g font-size="1.8" fill="#008484">
<text x="157.5" y="23">+5V</text>
<text x="54.1" y="29.3">Barrel_Jack_Switch</text>
<text x="61.4" y="27">J1</text>
<text x="73.7" y="26.8">+5V</text>
<text x="150.6" y="27.1">0.1u</text>
<text x="151.3" y="24.8">C7</text>
<text x="133.4" y="30.6">+5V</text>
<text x="160.2" y="33.7">U4</text>
<text x="207.8" y="31.9">+12V</text>
<text x="216.1" y="33.7">U5</text>
<text x="249.8" y="34.4">+1V0</text>
<text x="136.6" y="40.2">R6</text>
<text x="145.5" y="36.9">GND</text>
<text x="160.7" y="36.3">PIC18F26Q84</text>
<text x="170" y="41.3">RB0</text>
<text x="202.4" y="41.3">I1</text>
<text x="212.3" y="36.3">TBD62783A</text>
<text x="214.3" y="41.3">O1</text>
<text x="253.7" y="39.1">Conn_01x10_Male</text>
<text x="260.5" y="36.8">J3</text>
<text x="260.5" y="40.4">1</text>
<text x="73.1" y="43.2">GND</text>
<text x="136.7" y="42.5">10k</text>
<text x="144" y="46.4">MCLR/VPP/RE3</text>
<text x="159.4" y="42.4" transform="rotate(-90 159.4 42.4)">VDD</text>
<text x="170" y="43.9">RB1</text>
<text x="170" y="46.4">RB2</text>
<text x="202.4" y="43.9">I2</text>
<text x="202.4" y="46.4">I3</text>
<text x="210.2" y="42.4" transform="rotate(-90 210.2 42.4)">VCC</text>
<text x="214.3" y="46.4">O3</text>
<text x="214.3" y="43.9">O2</text>
<text x="57.3" y="50.1">R1</text>
<text x="57.9" y="52.4">1</text>
<text x="170" y="48.9">RB3</text>
<text x="170" y="51.5">RB4</text>
<text x="202.4" y="48.9">I4</text>
<text x="202.4" y="51.5">I5</text>
<text x="214.3" y="51.5">O5</text>
<text x="214.3" y="48.9">O4</text>
<text x="36.9" y="58.6">+5V</text>
<text x="57.3" y="58.7">U1</text>
<text x="144" y="56.6">RA0</text>
<text x="144" y="59.1">RA1</text>
<text x="165.6" y="56.6">RB6/PGC</text>
<text x="165.6" y="59.1">RB7/PGD</text>
<text x="170" y="54">RB5</text>
<text x="202.4" y="54">I6</text>
<text x="202.4" y="56.6">I7</text>
<text x="202.4" y="59.1">I8</text>
<text x="214.3" y="59.1">O8</text>
<text x="214.3" y="56.6">O7</text>
<text x="214.3" y="54">O6</text>
<text x="51.3" y="65.4">Vin</text>
<text x="53.4" y="61">MC34063AP</text>
<text x="63" y="65.4">Ipk</text>
<text x="144" y="61.6">RA2</text>
<text x="144" y="64.2">RA3</text>
<text x="163.1" y="64.2">RC0/SOSCO</text>
<text x="210.2" y="60.5" transform="rotate(-90 210.2 60.5)">GND</text>
<text x="242.3" y="65.5">RN1</text>
<text x="41.3" y="68.1">C1</text>
<text x="41.6" y="70.4">100u</text>
<text x="61.7" y="70.5">SwC</text>
<text x="63" y="68">DC</text>
<text x="84.1" y="70.7">L1</text>
<text x="96.1" y="71.3">+1V0</text>
<text x="144" y="71.8">RA6/OSC2_CLKOUT</text>
<text x="144" y="66.7">RA4</text>
<text x="144" y="69.3">RA5</text>
<text x="164" y="66.7">RC1/SOSCI</text>
<text x="170" y="69.3">RC2</text>
<text x="170" y="71.8">RC3</text>
<text x="242.4" y="67.8">47k</text>
<text x="253.2" y="67.3">GND</text>
<text x="36.3" y="77.5">GND</text>
<text x="51.3" y="75.6">TC</text>
<text x="61.8" y="75.6">SwE</text>
<text x="83.1" y="73">100u</text>
<text x="144" y="74.3">RA7/OSC1_CLKIN</text>
<text x="170" y="74.3">RC4</text>
<text x="170" y="76.9">RC5</text>
<text x="207.7" y="76.2">GND</text>
<text x="238.2" y="76.2">GND</text>
<text x="46.3" y="79.6">C3</text>
<text x="46.6" y="81.9">680p</text>
<text x="59.1" y="79.5" transform="rotate(-90 59.1 79.5)">GND</text>
<text x="62.7" y="78.1">Vfb</text>
<text x="63.7" y="81.8">R2</text>
<text x="77.2" y="79.6">D1</text>
<text x="77.3" y="81.9">1S4</text>
<text x="101" y="79.6">C5</text>
<text x="101.2" y="81.9">470u</text>
<text x="159.4" y="83.3" transform="rotate(-90 159.4 83.3)">VSS</text>
<text x="170" y="79.4">RC6</text>
<text x="170" y="82">RC7</text>
<text x="207.8" y="80.1">+12V</text>
<text x="216.1" y="82">U6</text>
<text x="253.7" y="82.3">Conn_01x10_Male</text>
<text x="260.5" y="79.9">J4</text>
<text x="260.5" y="83.6">1</text>
<text x="63.3" y="84.1">10k</text>
<text x="202.4" y="89.6">I1</text>
<text x="212.3" y="84.5">TBD62783A</text>
<text x="214.3" y="89.6">O1</text>
<text x="56.6" y="94">GND</text>
<text x="73.1" y="94">GND</text>
<text x="96" y="94">GND</text>
<text x="202.4" y="92.1">I2</text>
<text x="202.4" y="94.7">I3</text>
<text x="210.2" y="90.6" transform="rotate(-90 210.2 90.6)">VCC</text>
<text x="214.3" y="94.7">O3</text>
<text x="214.3" y="92.1">O2</text>
<text x="57.3" y="99.6">R3</text>
<text x="57.9" y="101.9">1</text>
<text x="156.9" y="99.1">GND</text>
<text x="202.4" y="97.2">I4</text>
<text x="202.4" y="99.7">I5</text>
<text x="214.3" y="99.7">O5</text>
<text x="214.3" y="97.2">O4</text>
<text x="202.4" y="102.3">I6</text>
<text x="202.4" y="104.8">I7</text>
<text x="202.4" y="107.4">I8</text>
<text x="214.3" y="107.4">O8</text>
<text x="214.3" y="104.8">O7</text>
<text x="214.3" y="102.3">O6</text>
<text x="36.9" y="108.1">+5V</text>
<text x="53.4" y="110.6">MC34063AP</text>
<text x="57.3" y="108.2">U2</text>
<text x="73.8" y="112.3">R4</text>
<text x="86.6" y="112.6">L2</text>
<text x="200.2" y="111.9">+12V</text>
<text x="210.2" y="108.7" transform="rotate(-90 210.2 108.7)">GND</text>
<text x="242.3" y="113.7">RN2</text>
<text x="41.3" y="117.7">C2</text>
<text x="41.6" y="120">100u</text>
<text x="51.3" y="115">Vin</text>
<text x="63" y="115">Ipk</text>
<text x="63" y="117.5">DC</text>
<text x="73.5" y="114.6">200</text>
<text x="85.6" y="114.9">330u</text>
<text x="114.4" y="118.2">+5V</text>
<text x="119" y="119.9">R11</text>
<text x="128.9" y="117.9">SW5</text>
<text x="144.8" y="118.2">+5V</text>
<text x="150" y="119.9">R7</text>
<text x="159.4" y="117.9">SW1</text>
<text x="242.4" y="116">47k</text>
<text x="51.3" y="125.1">TC</text>
<text x="61.7" y="120.1">SwC</text>
<text x="61.8" y="125.1">SwE</text>
<text x="88.5" y="122.6">1S4</text>
<text x="89.5" y="125">D2</text>
<text x="99.9" y="120.8">+12V</text>
<text x="119.2" y="122.2">47k</text>
<text x="127.6" y="120.3">dimmer</text>
<text x="149.7" y="122.2">47k</text>
<text x="159.3" y="120.3">hour</text>
<text x="207.7" y="124.5">GND</text>
<text x="238.2" y="124.5">GND</text>
<text x="36.3" y="127">GND</text>
<text x="46.3" y="129.1">C4</text>
<text x="46.6" y="131.4">180p</text>
<text x="59.1" y="129.1" transform="rotate(-90 59.1 129.1)">GND</text>
<text x="62.7" y="127.7">Vfb</text>
<text x="128.5" y="130">0.01u</text>
<text x="129.2" y="127.7">C12</text>
<text x="159" y="130">0.01u</text>
<text x="160.2" y="127.7">C8</text>
<text x="104.8" y="134.2">C6</text>
<text x="104.9" y="136.5">10u</text>
<text x="56.6" y="143.5">GND</text>
<text x="80.8" y="139.4">RV1</text>
<text x="81.1" y="141.7">50k</text>
<text x="99.8" y="143.5">GND</text>
<text x="119" y="140.2">R10</text>
<text x="119.2" y="142.6">47k</text>
<text x="128.7" y="140.6">timer</text>
<text x="128.9" y="138.3">SW4</text>
<text x="149.7" y="142.6">47k</text>
<text x="150" y="140.2">R8</text>
<text x="158.4" y="140.6">minute</text>
<text x="159.4" y="138.3">SW2</text>
<text x="66.1" y="150">+5V</text>
<text x="129.2" y="148">C11</text>
<text x="160.2" y="148">C9</text>
<text x="195.2" y="145.3">R13</text>
<text x="195.9" y="147.6">1k</text>
<text x="226.7" y="147">ICSP</text>
<text x="227.8" y="144.7">J2</text>
<text x="250.2" y="144.9">+5V</text>
<text x="128.5" y="150.3">0.01u</text>
<text x="159" y="150.3">0.01u</text>
<text x="209.8" y="152.4">BZ1</text>
<text x="210" y="154.7">Buzzer</text>
<text x="68.5" y="159.5">RX8900_DIP</text>
<text x="68.7" y="156.9">U3</text>
<text x="87.3" y="158">R12</text>
<text x="87.4" y="160.3">200</text>
<text x="150" y="160.6">R9</text>
<text x="156.8" y="160.9">Sec_Reset</text>
<text x="159.4" y="158.6">SW3</text>
<text x="197.6" y="161.3">GND</text>
<text x="249.6" y="161.3">GND</text>
<text x="59.4" y="163.2">FOE</text>
<text x="59.4" y="165.8">FOUT</text>
<text x="67.9" y="164.8" transform="rotate(-90 67.9 164.8)">VDD</text>
<text x="70.4" y="163.2">VBAT</text>
<text x="71.7" y="165.8">SCL</text>
<text x="149.7" y="162.9">47k</text>
<text x="59.4" y="168.3">/INT</text>
<text x="67.9" y="171.7" transform="rotate(-90 67.9 171.7)">GND</text>
<text x="71.5" y="168.3">SDA</text>
<text x="99.6" y="168.5">EDLC1</text>
<text x="99.7" y="170.8">1F</text>
<text x="159" y="170.6">0.01u</text>
<text x="159.7" y="168.3">C10</text>
<text x="65.5" y="180.4">GND</text>
<text x="94.7" y="180.4">GND</text>
<text x="135.3" y="180.4">GND</text>
<text x="165.8" y="180.4">GND</text>
</g>
<g font-size="1.8">
<text x="191.6" y="30.3">AI2</text>
<text x="191.6" y="32.8">AI1</text>
<text x="181.6" y="40.4">AI7</text>
<text x="191.8" y="40.4">AI1</text>
<text x="256.5" y="40.4">0</text>
<text x="181.6" y="43">AI8</text>
<text x="181.6" y="45.5">AI6</text>
<text x="191.8" y="45.5">AI3</text>
<text x="191.8" y="43">AI2</text>
<text x="256.5" y="43">1</text>
<text x="256.5" y="45.5">2</text>
<text x="181.6" y="48">AI5</text>
<text x="181.6" y="50.6">AI4</text>
<text x="181.6" y="53.1">AI3</text>
<text x="191.8" y="53.1">AI6</text>
<text x="191.8" y="50.6">AI5</text>
<text x="191.8" y="48">AI4</text>
<text x="256.5" y="53.1">5</text>
<text x="256.5" y="50.6">4</text>
<text x="256.5" y="48">3</text>
<text x="137.2" y="58.2">BI2</text>
<text x="137.2" y="55.7">BI1</text>
<text x="181.6" y="55.7">AI2</text>
<text x="181.6" y="58.2">AI1</text>
<text x="191.8" y="55.7">AI7</text>
<text x="191.8" y="58.2">AI8</text>
<text x="137.2" y="63.3">BI4</text>
<text x="137.2" y="60.7">BI3</text>
<text x="137.2" y="65.8">BI5</text>
<text x="137.2" y="68.4">BI6</text>
<text x="137.2" y="70.9">BI7</text>
<text x="256.5" y="83.6">a</text>
<text x="195.6" y="88.7">BI1</text>
<text x="256.5" y="86.1">b</text>
<text x="256.5" y="88.7">c</text>
<text x="195.6" y="91.2">BI2</text>
<text x="195.6" y="93.8">BI3</text>
<text x="256.5" y="91.2">d</text>
<text x="256.5" y="93.8">e</text>
<text x="195.6" y="96.3">BI4</text>
<text x="195.6" y="98.8">BI5</text>
<text x="195.6" y="101.4">BI6</text>
<text x="256.5" y="98.8">g</text>
<text x="256.5" y="101.4">dp</text>
<text x="256.5" y="96.3">f</text>
<text x="195.6" y="103.9">BI7</text>
</g>
</svg>
